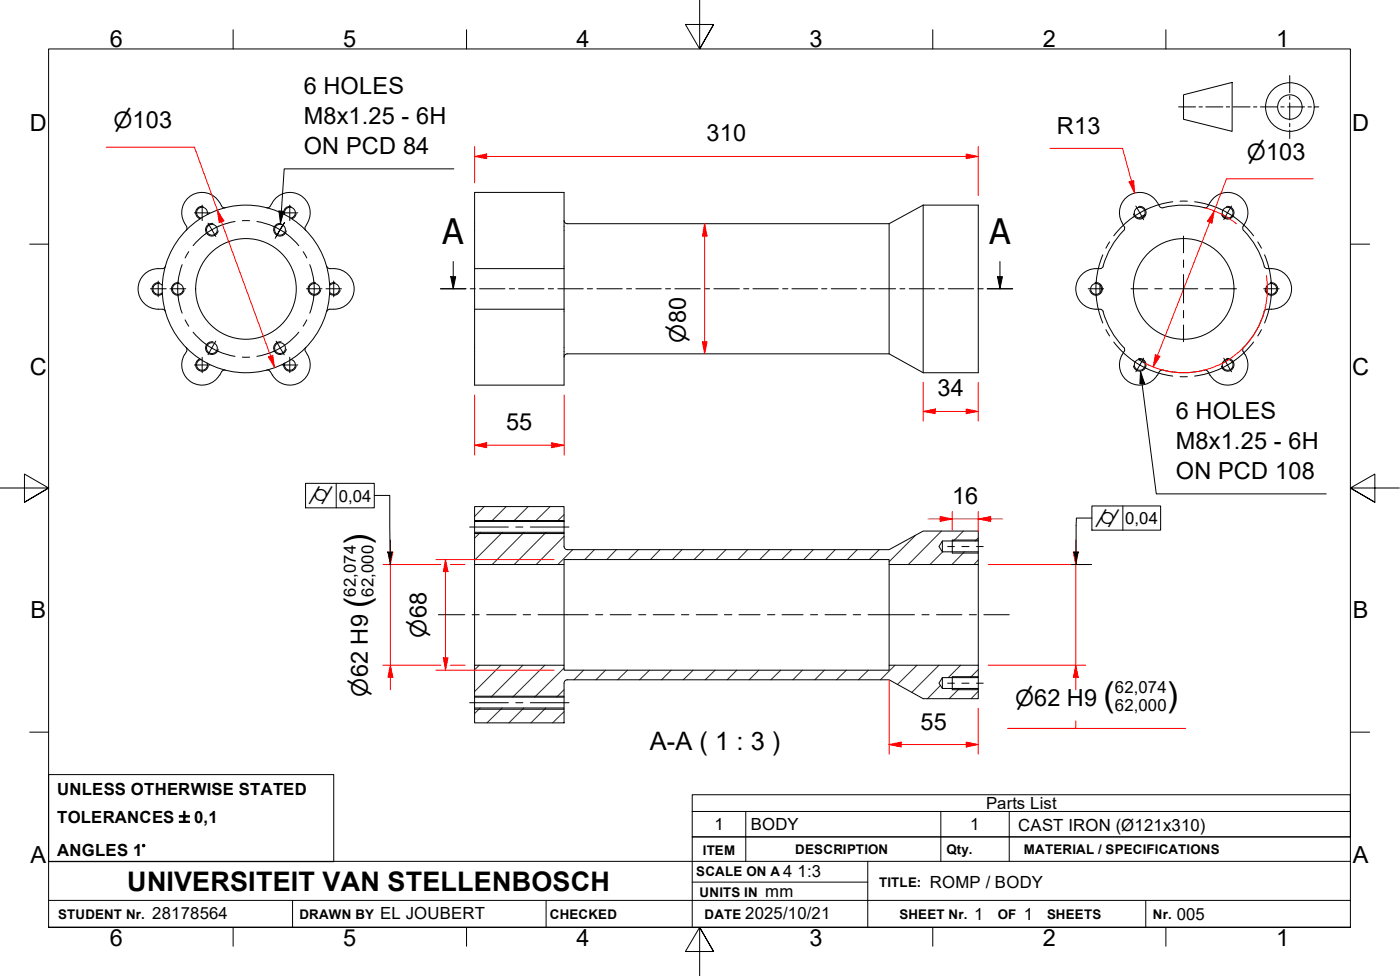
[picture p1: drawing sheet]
<svg xmlns="http://www.w3.org/2000/svg" width="287mm" height="200mm" viewBox="0 0 287 200" stroke-linecap="round" stroke-linejoin="round" font-family="sans-serif">
<!-- layer: Hatch -->
<g fill="none" stroke="#1e1e47" stroke-width=".21">
<path d="M98.6 109.1l-1.3 1.2M99.3 103.8l-2 2.1M103.1 109.1l-5.8 5.7M103.8 103.8l-3 3.1M107.5 109.1l-6.5 6.6M108.3 103.8l-3 3.1M112 109.1l-6.5 6.6M112.8 103.8l-3.1 3.1M115.7 109.9l-5.7 5.8M115.7 105.5l-1.5 1.4M117.5 112.6l-3.1 3.1M121.9 112.6l-1.9 2.1"/>
<path d="M126.4 112.6l-1.9 2.1M130.9 112.6l-2 2.1M135.4 112.6l-2 2.1M139.9 112.6l-2 2.1M144.4 112.6l-2 2.1M148.9 112.6l-2 2.1M153.4 112.6l-2 2.1M157.9 112.6l-2.1 2.1M162.4 112.6l-2.1 2.1M166.8 112.6l-2 2.1M171.3 112.6l-1.9 2.1M175.8 112.6l-2 2.1"/>
<path d="M180.3 112.6l-2 2.1M187.8 109.7l-5.4 5.4M193.1 108.8l-6.8 6.9M193.4 113.1l-2.6 2.6M197.6 108.8l-2 2.1M197.8 113.1l-2.5 2.6M200.7 114.7l-.9 1M200.7 110.2l-.7 .7M98.3 136.3l-1 1M102.7 136.3l-5.4 5.4M107.3 136.3l-6.6 6.6M111.8 136.3l-6.6 6.6"/>
<path d="M115.7 136.9l-6 6M119.7 137.4l-2 1.9M124.2 137.4l-2 1.9M128.7 137.4l-2 1.9M133.2 137.4l-2 1.9M137.7 137.4l-2 1.9M142.2 137.4l-2.1 1.9M146.7 137.4l-2 1.9M151.1 137.4l-1.9 1.9M155.6 137.4l-1.9 1.9M160.1 137.4l-2 1.9M164.6 137.4l-2 1.9"/>
<path d="M169.1 137.4l-2 1.9M173.6 137.4l-2 1.9M178.1 137.4l-2 1.9M183.6 136.3l-3 3M188.1 136.3l-4 4M192.6 136.3l-5.6 5.6M197 136.3l-2.5 2.6M200.7 137.2l-1.7 1.7M98.5 145.1l-1.2 1.1M103 145.1l-3.1 3M107.4 145.1l-3 3M112 145.1l-3.1 3"/>
<path d="M115.7 141.4l-1.5 1.5M115.7 145.9l-2.4 2.2M192.9 140.5l-2.7 2.7M196.8 141.1l-2.1 2.1M200.7 141.7l-1.5 1.5"/>
</g>
<!-- layer: Visible Edges(ISO) -->
<g fill="none" stroke="#000" stroke-width=".21">
<path d="M97.3 39.4h18.4v39.5h-18.4zM33.3 55.1a4.2 4.2 0 0 0-5 4.1 4.2 4.2 0 0 0 5 4.2M33.3 58.5a1.11 1.11 0 0 0-1.6-.1 1.11 1.11 0 0 0 0 1.6 1.11 1.11 0 0 0 1.6-.1M33.9 54.6l-.1 .2-.5 .3M37.8 45.7l.5 .7M38.3 46.4l.1 .3-.2 .5M42.5 44a1.11 1.11 0 0 0-.7-1.5 1.11 1.11 0 0 0-1.4 .8 1.11 1.11 0 0 0 .8 1.4M45 41.5a4.2 4.2 0 0 0-5.6-1.5 4.2 4.2 0 0 0-1.6 5.7M45.1 41.5l.4 .7M45.5 42.3l.4 .3h.3M55.4 42.3l-.2 .2-.5 .1M55.9 41.5a4.2 4.2 0 0 1 5.6-1.5 4.2 4.2 0 0 1 1.6 5.7"/>
<path d="M55.9 41.5l-.5 .7M58.4 44a1.11 1.11 0 0 1 .7-1.5 1.11 1.11 0 0 1 1.4 .8 1.11 1.11 0 0 1-.8 1.4M62.6 46.4v.6l.1 .2M63.1 45.7l-.4 .7M67 54.6l.4 .4 1.1 .1M67.6 58.5a1.11 1.11 0 0 1 1.6-.1 1.11 1.11 0 0 1 0 1.6 1.11 1.11 0 0 1-1.6-.1M68.5 55.1a4.2 4.2 0 0 1 4.1 4.1 4.2 4.2 0 0 1-4.1 4.2M97.3 55.1h18.4M115.7 45.2a.67 .67 0 0 0 .7 .6h66M182.4 45.8v26.7M189.4 42h11.3v34.4h-11.3M189.4 42v34.4"/>
<path d="M189.4 42l-7 3.8M225.6 58.5v1.4M226.3 54.6l-.4 .4a4.7 4.7 0 0 0-5 2.8 4.2 4.2 0 0 0 4.7 5.6h.3l.4 .5M230.2 45.7l.4 .7M230.6 46.4l.1 .6a18 18 0 0 0-4.4 7.6M234.8 44l-1.2 .7M237.4 41.5a4.2 4.2 0 0 0-5.7-1.5 4.2 4.2 0 0 0-1.5 5.7M237.4 41.5l.4 .7M237.8 42.3l.5 .3h.3M238.6 42.6a17.2 17.2 0 0 1 8.4 0M247.8 42.3l-.2 .2-.6 .1M248.2 41.5l-.4 .7"/>
<path d="M248.2 41.5a4.2 4.2 0 0 1 5.7-1.5 4.2 4.2 0 0 1 1.5 5.7M250.8 44l1.2 .7M255 46.4l-.1 .6 .2 .2M255.1 47.2a17.7 17.7 0 0 1 4.3 7.6l.5 .3M255.4 45.7l-.4 .7M260 58.5v1.4M260 55.1h.8M260.8 55.1a4.2 4.2 0 0 1 4.1 4.1 4.2 4.2 0 0 1-4.1 4.2M33.3 63.4h.3l.3 .5M38.2 71.2l.1 .2v.6M38.3 72a4.2 4.2 0 0 0 .7 6.1 4.2 4.2 0 0 0 6-1.2M41.2 73.7a1.11 1.11 0 0 0-.8 1.3 1.11 1.11 0 0 0 1.4 .8 1.11 1.11 0 0 0 .7-1.4"/>
<path d="M46.2 75.8l-.5 .1-.6 1M54.7 75.8l.5 .1 .7 1M59.7 73.7a1.11 1.11 0 0 1 .8 1.3 1.11 1.11 0 0 1-1.4 .8 1.11 1.11 0 0 1-.7-1.4M62.7 72a4.2 4.2 0 0 1-.8 6.1 4.2 4.2 0 0 1-6-1.2M62.7 71.2l-.1 .5v.3M68.5 63.4h-1.1l-.4 .5M97.3 63.4h18.4M182.4 72.5h-66a.67 .67 0 0 0-.7 .7M182.4 72.5l7 3.9M226.3 63.9a17.2 17.2 0 0 0 4.2 7.3M230.5 71.2l.2 .2-.1 .6M230.6 72a4.2 4.2 0 0 0 .7 6.1 4.2 4.2 0 0 0 6.1-1.2"/>
<path d="M233.6 73.7l1.2 .7M238.6 75.9a17.9 17.9 0 0 0 8.7-.1l.5 .4M238.6 75.8l-.6 .1-.6 1M247.8 76.1l.4 .8M252 73.7l-1.2 .7M255.1 71.2l-.2 .5 .1 .3a4.2 4.2 0 0 1-.7 6.1 4.2 4.2 0 0 1-6.1-1.2M259.3 63.9a17.2 17.2 0 0 1-4.2 7.3M259.9 63.4l-.5 .2-.1 .3M260 63.4h.8M97.3 109.1h18.4v2.9a.67 .67 0 0 0 .6 .6h66.1l7-3.8h11.3v2.1h-7.4l-.7 1.1 .7 1.1h7.4v2.6h-18.3v-1h-66.7v1h-18.4zM97.3 103.8h18.4v3.1h-18.4zM97.3 106.9v2.2"/>
<path d="M97.3 115.7v20.6M115.7 106.9v2.2M115.7 115.7v20.6M182.4 115.7v20.6M193.3 110.9v2.2M195.3 110.7v2.6M200.7 110.9v2.2M200.7 115.7v20.6M115.7 140a.67 .67 0 0 1 .6-.7h66.1l7 3.9h11.3v-2.1h-7.4l-.7-1.1 .7-1.1h7.4v-2.6h-18.3v1.1h-66.7v-1.1h-18.4v6.6h18.4v-2.9M193.3 138.9v2.2M195.3 138.7v2.7M200.7 138.9v2.2"/>
<path d="M97.3 145.1h18.4v3h-18.4zM97.3 142.9v2.2M115.7 142.9v2.2"/>
<circle cx="36.5" cy="59.2" r="1.11"/>
<circle cx="43.5" cy="47.1" r="1.11"/>
<circle cx="50.5" cy="59.2" r="10.3"/>
<circle cx="50.5" cy="59.2" r="17.2"/>
<circle cx="57.4" cy="47.1" r="1.11"/>
<circle cx="64.5" cy="59.2" r="1.11"/>
<circle cx="224.8" cy="59.2" r="1.11"/>
<circle cx="233.8" cy="43.6" r="1.11"/>
<circle cx="242.8" cy="59.2" r="10.3"/>
<circle cx="251.8" cy="43.6" r="1.11"/>
<circle cx="260.8" cy="59.2" r="1.11"/>
<circle cx="43.5" cy="71.3" r="1.11"/>
<circle cx="57.4" cy="71.3" r="1.11"/>
<circle cx="233.8" cy="74.8" r="1.11"/>
<circle cx="251.8" cy="74.8" r="1.11"/>
</g>
<!-- layer: Threads(ISO) -->
<g fill="none" stroke="#000" stroke-width=".21">
<path d="M32.7 57.9a1.3 1.3 0 0 0-1.5 1.7 1.3 1.3 0 0 0 2.1 .6M36.7 57.9a1.3 1.3 0 0 0-1.5 1.1 1.3 1.3 0 0 0 1.1 1.5 1.3 1.3 0 0 0 1.5-1.1M41.7 42.3a1.3 1.3 0 0 0-1.5 1 1.3 1.3 0 0 0 .8 1.5M42.7 43.8h.1M43.7 45.8a1.3 1.3 0 0 0-1.5 1.1 1.3 1.3 0 0 0 1 1.5 1.3 1.3 0 0 0 1.5-1.1M57.7 45.8a1.3 1.3 0 0 0-1.5 1.1 1.3 1.3 0 0 0 1 1.5 1.3 1.3 0 0 0 1.5-1.1M59.7 42.3a1.3 1.3 0 0 0-1.5 1.5M60.7 43.8a1.3 1.3 0 0 1-.8 1M64.7 57.9a1.3 1.3 0 0 0-1.5 1.1 1.3 1.3 0 0 0 1.1 1.5 1.3 1.3 0 0 0 1.5-1.1M68.7 57.9l-.6 .1-.5 .2M69.8 59.4a1.3 1.3 0 0 1-2.2 .8M224.6 57.9a1.3 1.3 0 0 1 1.5 1.1 1.3 1.3 0 0 1-1.1 1.5 1.3 1.3 0 0 1-1.5-1.1"/>
<path d="M233.5 42.3a1.3 1.3 0 0 1 1.6 1.1 1.3 1.3 0 0 1-1.1 1.5 1.3 1.3 0 0 1-1.5-1.1M251.6 42.3a1.3 1.3 0 0 1 1.5 1.1 1.3 1.3 0 0 1-1.1 1.5 1.3 1.3 0 0 1-1.5-1.1M260.5 57.9a1.3 1.3 0 0 1 1.5 1.1 1.3 1.3 0 0 1-1 1.5 1.3 1.3 0 0 1-1.5-1.1M41 73.5a1.3 1.3 0 0 0-.4 2.3 1.3 1.3 0 0 0 2.1-.8M43.7 70.1a1.3 1.3 0 0 0-1.5 1 1.3 1.3 0 0 0 1 1.5 1.3 1.3 0 0 0 1.5-1M57.7 70.1a1.3 1.3 0 0 0-1.5 1 1.3 1.3 0 0 0 1 1.5 1.3 1.3 0 0 0 1.5-1M58.2 74.5a1.3 1.3 0 0 0 1 1.6 1.3 1.3 0 0 0 1.5-1.1M233.5 73.5a1.3 1.3 0 0 1 1.6 1 1.3 1.3 0 0 1-1.1 1.6 1.3 1.3 0 0 1-1.5-1.1M251.6 73.5a1.3 1.3 0 0 1 1.5 1 1.3 1.3 0 0 1-1.1 1.6 1.3 1.3 0 0 1-1.5-1.1M97.3 109.3h18.4M97.3 106.7h18.4M195.3 110.7h5.4"/>
<path d="M195.3 113.3h5.4M195.3 138.7h5.4M97.3 142.7h18.4M97.3 145.4h18.4M195.3 141.4h5.4"/>
</g>
<!-- layer: Section View Lines(ISO) -->
<g fill="none" stroke="#000" stroke-width=".21">
<path d="M90.4 59.2h5.2M92.5 56.7h1l-.5 2.5zM93 53.6v5.6M96.5 59.2h1M98.4 59.2h5.2M104.5 59.2h1M106.4 59.2h5.2M112.5 59.2h1M114.4 59.2h5.2M120.5 59.2h1M122.4 59.2h5.2M128.5 59.2h1"/>
<path d="M130.4 59.2h5.2M136.5 59.2h1M138.4 59.2h5.2M144.5 59.2h1M146.4 59.2h5.2M152.5 59.2h1.1M154.4 59.2h5.2M160.5 59.2h1.1M162.4 59.2h5.3M168.5 59.2h1.1M170.5 59.2h5.2M176.6 59.2h1"/>
<path d="M178.5 59.2h5.2M184.6 59.2h1M186.5 59.2h5.2M192.6 59.2h1M194.5 59.2h5.2M200.6 59.2h1.1M202.5 59.2h5.2M204.6 56.7h1l-.5 2.5zM205.1 53.6v5.6"/>
</g>
<path d="M92.5 56.7h1l-.5 2.5zM204.6 56.7h1l-.5 2.5z" fill="#000"/>
<!-- layer: Symbols(ISO) -->
<path d="M142 166.3v-3.4h135v3.4M142 166.3v5.2h135v-5.2M142 166.3h135M153 166.3v5.2M193 166.3v5.2M207 166.3v5.2" fill="none" stroke="#000" stroke-width=".21"/>
<!-- layer: Border_0 -->
<g fill="none" stroke="#000" stroke-width=".21">
<path d="M47.8 6.1v3.9M95.7 6.1v3.9M143.5 0v10l-2.9-5h5.8l-2.9 5 2.9-5M191.3 6.1v3.9M239.1 6.1v3.9M6.1 50h3.9M277 50h3.9M0 100h10l-5-2.8v5.7l5-2.9-5 2.9M287 100h-10l5-2.8v5.7l-5-2.9 5 2.9M6.1 150.1h3.9M277 150.1h3.9M10 190.1v-180.1h267v180.1h-267h267"/>
<path d="M47.8 190.1v3.8M95.7 190.1v3.8M146.4 195l-2.9-4.9 2.9 4.9h-5.8l2.9-4.9v9.9M191.3 190.1v3.8M239.1 190.1v3.8"/>
</g>
<!-- layer: Sketch Geometry(ISO) -->
<g fill="none" stroke="#000" stroke-width=".21">
<path d="M242.8 19.4l9.9-2.5v10l-9.9-2.5zM264.5 15.5v3.5M264.5 19.7v.7M241.7 21.9h3.5M245.9 21.9h.7M247.3 21.9h3.5M251.5 21.9h.7M252.9 21.9h3.5M257.1 21.9h.7M258.5 21.9h3.5M262.7 21.9h.7M264.1 21.9h3.5"/>
<path d="M264.5 21.1v3.5M264.5 25.3v.7M264.5 26.7v1.7M268.3 21.9h.7M269.7 21.9h.8M10 158.7h58.5v17.9h-58.5zM10 176.5h267M153 171.5v5M178 176.5v13.6M193 171.5v5M207 171.5v5M277 171.5h-135v18.6"/>
<path d="M10 190.1h267M10 184.5h267M60 184.5v5.6M112 184.5v5.6M142 180.8h36M235 184.5v5.6"/>
<circle cx="264.6" cy="21.9" r="5"/>
<circle cx="264.6" cy="21.9" r="2.51"/>
</g>
<!-- layer: Dimensions(ISO) -->
<path d="M97.3 32.1h2.5" fill="none" stroke="#f00" stroke-width=".21"/>
<path d="M97.3 32.1l2.5-.5v.9z" fill="#f00"/>
<path d="M97.3 32.1l2.5-.5v.9zM198.2 32.1h2.5" fill="none" stroke="#f00" stroke-width=".21"/>
<path d="M198.2 31.6l2.5 .5-2.5 .4z" fill="#f00"/>
<path d="M97.3 30v7.5M99.8 32.1h98.4M198.2 31.6l2.5 .5-2.5 .4zM200.7 30v10.1M189.4 84.3h2.4" fill="none" stroke="#f00" stroke-width=".21"/>
<path d="M189.4 84.3l2.4-.5v1z" fill="#f00"/>
<path d="M189.4 84.3l2.4-.5v1zM198.2 84.3h2.5" fill="none" stroke="#f00" stroke-width=".21"/>
<path d="M198.2 83.8l2.5 .5-2.5 .5z" fill="#f00"/>
<path d="M44.6 43.1l.8 2.3M189.4 78.4v7.9M200.7 78.4v7.9M191.8 84.3h6.4M198.2 83.8l2.5 .5-2.5 .5z" fill="none" stroke="#f00" stroke-width=".21"/>
<!-- layer: Center Mark(ISO) -->
<path d="M34.9 59.2h3.2M42.7 45.7l1.6 2.8M56.6 48.5l.9-1.4-1 1.7M58.4 45.6l-.9 1.5 .8-1.4M62.9 59.2h3.1M44.3 69.9l-1.6 2.8M56.6 69.9l1.7 2.8" fill="none" stroke="#000" stroke-width=".21"/>
<!-- layer: Centerline(ISO) -->
<path d="M37.4 54.2a14 14 0 0 0 0 10M38.7 51.6l-.7 1.3M48.2 45.4a14 14 0 0 0-8.6 5M49.7 45.2h1.5M52.7 45.4a14 14 0 0 1 8.6 5M62.2 51.6l.7 1.3M63.5 54.2a14 14 0 0 1 0 10M38 65.6l.7 1.3M39.6 68.1a14 14 0 0 0 8.6 4.9M49.7 73.2h1.5M61.3 68.1a14 14 0 0 1-8.6 4.9M62.9 65.6l-.7 1.3" fill="none" stroke="#000" stroke-width=".21"/>
<!-- layer: Dimensions(ISO) -->
<path d="M44.6 43.1l1.3 2.2-.9 .3z" fill="#f00"/>
<path d="M44.6 43.1l1.3 2.2-.9 .3zM55.5 73l.8 2.3" fill="none" stroke="#f00" stroke-width=".21"/>
<path d="M55.1 73.2l.8-.4 .4 2.5z" fill="#f00"/>
<path d="M21.8 30.2h18.1l4.7 12.9M232.1 37.1l.6 2.5M45.4 45.4l10.1 27.6M55.1 73.2l.8-.4 .4 2.5z" fill="none" stroke="#f00" stroke-width=".21"/>
<!-- layer: Symbols(ISO) -->
<path d="M93.1 34.6h-34.8l-.8 11.1M57.2 43.2l1 .1-.7 2.4z" fill="none" stroke="#000" stroke-width=".21"/>
<path d="M57.2 43.2l1 .1-.7 2.4z" fill="#000"/>
<!-- layer: Dimensions(ISO) -->
<path d="M231.6 37.3l.9-.3 .2 2.6z" fill="#f00"/>
<path d="M215.3 30.4h15l1.8 6.7M231.6 37.3l.9-.3 .2 2.6zM144.5 45.8v2.6" fill="none" stroke="#f00" stroke-width=".21"/>
<path d="M144.5 45.8l.5 2.6h-.9z" fill="#f00"/>
<path d="M144.5 45.8l.5 2.6h-.9zM144.5 70v2.5" fill="none" stroke="#f00" stroke-width=".21"/>
<path d="M144.1 70h.9l-.5 2.5z" fill="#f00"/>
<path d="M144.5 48.4v21.6M144.1 70h.9l-.5 2.5zM113.2 91.2h2.5" fill="none" stroke="#f00" stroke-width=".21"/>
<path d="M113.2 90.7l2.5 .5-2.5 .6z" fill="#f00"/>
<path d="M97.3 91.2h2.5M113.2 90.7l2.5 .5-2.5 .6z" fill="none" stroke="#f00" stroke-width=".21"/>
<path d="M97.3 91.2l2.5-.5v1.1z" fill="#f00"/>
<path d="M97.3 91.2l2.5-.5v1.1zM97.3 81v12.3M99.8 91.2h13.4M115.7 81v12.3M91.4 114.7v2.5" fill="none" stroke="#f00" stroke-width=".21"/>
<path d="M91.4 114.7l.5 2.5h-1z" fill="#f00"/>
<path d="M91.4 114.7l.5 2.5h-1zM91.4 134.8v2.6" fill="none" stroke="#f00" stroke-width=".21"/>
<path d="M90.9 134.8h1l-.5 2.6z" fill="#f00"/>
<path d="M89.4 114.7h24.3M91.4 117.2v17.6M192.8 106.4h2.5M89.4 137.4h24.3M90.9 134.8h1l-.5 2.6z" fill="none" stroke="#f00" stroke-width=".21"/>
<path d="M192.8 105.9l2.5 .5-2.5 .5z" fill="#f00"/>
<path d="M192.8 105.9l2.5 .5-2.5 .5zM200.7 106.4h2.5" fill="none" stroke="#f00" stroke-width=".21"/>
<path d="M200.7 106.4l2.5-.5v1z" fill="#f00"/>
<path d="M190.4 106.4h2.4M195.3 106.4h5.4M195.3 104.8v3.8M200.7 106.4l2.5-.5v1zM200.7 104.8v4.1M203.2 106.4h2.5M182.4 152.6h2.4" fill="none" stroke="#f00" stroke-width=".21"/>
<path d="M182.4 152.6l2.4-.5v1z" fill="#f00"/>
<path d="M182.4 152.6l2.4-.5v1zM198.2 152.6h2.5" fill="none" stroke="#f00" stroke-width=".21"/>
<path d="M198.2 152.1l2.5 .5-2.5 .5z" fill="#f00"/>
<path d="M220.7 113.2v2.5M182.4 139.3v15.3M184.8 152.6h13.4M198.2 152.1l2.5 .5-2.5 .5zM200.7 145.2v9.4" fill="none" stroke="#f00" stroke-width=".21"/>
<path d="M220.2 113.2h1l-.5 2.5z" fill="#f00"/>
<path d="M220.2 113.2h1l-.5 2.5zM220.7 136.3v2.5" fill="none" stroke="#f00" stroke-width=".21"/>
<path d="M220.7 136.3l.5 2.5h-1z" fill="#f00"/>
<path d="M249 43.2l-.8 2.3M202.7 115.7h20M220.7 110.7v2.5M220.7 115.7v20.6M202.7 136.3h20M220.7 136.3l.5 2.5h-1zM220.7 138.8v2.6M220.7 147.8v1.5h-13.9h36.4" fill="none" stroke="#f00" stroke-width=".21"/>
<!-- layer: Center Mark(ISO) -->
<path d="M223.2 59.2h3.2M233 42.2l1.6 2.8M252.6 42.2l-1.6 2.8M259.2 59.2h3.2M234.6 73.4l-1.6 2.8M251 73.4l1.6 2.8" fill="none" stroke="#000" stroke-width=".21"/>
<!-- layer: Centerline(ISO) -->
<path d="M226.2 52.2a18 18 0 0 0 0 14M227.6 49.6l-.8 1.3M240.5 41.4a18 18 0 0 0-12.1 6.9M242 41.2h1.5M245 41.4a18 18 0 0 1 12.1 6.9M258 49.6l.7 1.3M259.4 52.2a18 18 0 0 1 0 14M226.8 67.6l.8 1.3M228.4 70.1a18 18 0 0 0 12.1 7M242 77.2h1.5M257.1 70.1a18 18 0 0 1-12.1 7M258.7 67.6l-.7 1.3" fill="none" stroke="#000" stroke-width=".21"/>
<!-- layer: Dimensions(ISO) -->
<path d="M249 43.2l-.4 2.5-1-.4z" fill="#f00"/>
<path d="M249 43.2l-.4 2.5-1-.4zM237.4 72.8l-.9 2.4" fill="none" stroke="#f00" stroke-width=".21"/>
<path d="M237 72.7l.9 .3-1.4 2.2z" fill="#f00"/>
<path d="M269.4 36.6h-17.8l-2.6 6.6M247.2 42.6l1.8 .6 2.3 1.1M248.2 45.5l-10.8 27.3M251.5 44.4l2.1 1.5M259.8 56.5l.2 2.6M260 59.3a17.2 17.2 0 0 1-8.5 14.7M237 72.7l.9 .3-1.4 2.2zM251.3 74.1a17.2 17.2 0 0 1-16.6 .3M80.1 113.2v2.5" fill="none" stroke="#f00" stroke-width=".21"/>
<!-- layer: Symbols(ISO) -->
<path d="M233.9 76.1l.9 2.4-1 .2zM233.9 76.1l3.3 25.1h34.8" fill="none" stroke="#000" stroke-width=".21"/>
<path d="M233.9 76.1l.9 2.4-1 .2z" fill="#000"/>
<!-- layer: Dimensions(ISO) -->
<path d="M79.6 113.2h1l-.5 2.5z" fill="#f00"/>
<path d="M79.6 113.2h1l-.5 2.5zM80.1 136.3v2.5" fill="none" stroke="#f00" stroke-width=".21"/>
<path d="M80.1 136.3l.5 2.5h-1z" fill="#f00"/>
<path d="M78.5 115.7h11.9M80.1 110.7v2.5M80.1 115.7v20.6M92.4 115.7h3M78.5 136.3h11.9M80.1 136.3l.5 2.5h-1zM80.1 138.8v2.6M92.4 136.3h3" fill="none" stroke="#f00" stroke-width=".21"/>
<!-- layer: Centerline(ISO) -->
<g fill="none" stroke="#000" stroke-width=".21">
<path d="M96.3 108h8M105.8 108h1.5M108.8 108h7.9M194.4 112h1.4M197.3 112h1.5M200.3 112h1.4M89.9 126h5.4M96.8 126h1.5M99.8 126h6.1M107.3 126h1.5M110.4 126h10.2M122.2 126h1.4"/>
<path d="M125.2 126h4.3M131 126h1.5M134 126h4.3M139.8 126h1.5M142.8 126h4.3M148.6 126h1.5M151.6 126h4.3M157.4 126h1.5M160.4 126h4.3M166.2 126h1.5M169.2 126h4.3M175 126h1.5"/>
<path d="M178.1 126h9.5M189.1 126h1.5M192.1 126h5.2M198.8 126h1.5M201.8 126h5.2M96.3 144h8M105.8 144h1.5M108.8 144h7.9M194.4 140h1.4M197.3 140h1.5M200.3 140h1.4"/>
</g>
<!-- layer: Center Mark(ISO) -->
<g fill="none" stroke="#000" stroke-width=".21">
<path d="M30.9 59.2h3.2M32.4 57.6v3.2M39.9 43.6h3.2M41.5 42v3.2M57.8 43.6h3.3M59.4 42v3.2M66.9 59.2h3.1M68.5 57.6v3.2M232 59.2h3.4M236.9 59.2h1.5M239.9 59.2h5.8M242.8 48.4v3.4"/>
<path d="M242.8 53.3v1.5M242.8 56.3v5.8M247.2 59.2h1.5M250.2 59.2h3.4M39.9 74.8h3.2M41.5 73.2v3.2M57.8 74.8h3.3M59.4 73.2v3.2M242.8 63.6v1.6M242.8 66.6v3.4"/>
</g>
<!-- layer: Symbols(ISO) -->
<path d="M79.5 113.2h1l-.5 2.5zM220.2 113.2h1l-.5 2.5z" fill="#000"/>
<path d="M62.7 99.1h14.1v5h-14.1zM69 99.1v5M76.8 101.5h3.1l.1 11.8M79.5 113.3v-.1h1v.1M80.1 115.6l-.1 .1M219.7 115.7h4.2M220.3 113.3l-.1-.1h1v.1M220.8 115.6l-.1 .1M224 106.2h-3.2l-.1 7.1M224 103.7h14.1v4.9h-14.1zM230.3 103.7v4.9" fill="none" stroke="#000" stroke-width=".21"/>
<g font-size="7.2">
<text x="90.7" y="50">A</text>
<text x="202.9" y="50">A</text>
</g>
<g font-size="6.9">
<text x="75.6" y="111.6" transform="rotate(-90 75.6 111.6)">)</text>
<text x="75.6" y="124.6" transform="rotate(-90 75.6 124.6)">(</text>
<text x="226.3" y="144.7">(</text>
<text x="239.3" y="144.7">)</text>
</g>
<text font-size="5.5" x="26.1" y="182.6">UNIVERSITEIT VAN STELLENBOSCH</text>
<text font-size="5.2" x="133.3" y="153.7">A-A ( 1 : 3 )</text>
<g font-size="4.8">
<text x="22.5" y="9.7">6</text>
<text x="70.4" y="9.7">5</text>
<text x="118.2" y="9.7">4</text>
<text x="166.1" y="9.7">3</text>
<text x="213.9" y="9.7">2</text>
<text x="261.7" y="9.7">1</text>
<text x="62.3" y="19.2">6 HOLES</text>
<text x="6.1" y="26.8">D</text>
<text x="62.3" y="25.4">M8x1.25 - 6H</text>
<text x="144.9" y="29">310</text>
<text x="216.8" y="27.4">R13</text>
<text x="277.4" y="26.8">D</text>
<text x="62.3" y="31.5">ON PCD 84</text>
<text x="6.1" y="76.8">C</text>
<text x="277.4" y="76.8">C</text>
<text x="192.3" y="81.2">34</text>
<text x="103.8" y="88.2">55</text>
<text x="241.2" y="85.9">6 HOLES</text>
<text x="241.2" y="92">M8x1.25 - 6H</text>
<text x="241.2" y="98.1">ON PCD 108</text>
<text x="195.3" y="103.3">16</text>
<text x="6.2" y="126.7">B</text>
<text x="277.5" y="126.7">B</text>
<text x="188.8" y="149.5">55</text>
<text x="6.2" y="176.8">A</text>
<text x="277.5" y="176.8">A</text>
<text x="22.5" y="193.9">6</text>
<text x="70.4" y="193.9">5</text>
<text x="118.2" y="193.9">4</text>
<text x="166.1" y="193.9">3</text>
<text x="213.9" y="193.9">2</text>
<text x="261.7" y="193.9">1</text>
</g>
<g font-size="4.6">
<text x="23.3" y="26.3">⌀103</text>
<text x="255.8" y="32.8">⌀103</text>
<text x="140.7" y="70.2" transform="rotate(-90 140.7 70.2)">⌀80</text>
<text x="87.5" y="130.7" transform="rotate(-90 87.5 130.7)">⌀68</text>
<text x="75.4" y="142.7" transform="rotate(-90 75.4 142.7)">⌀62 H9</text>
<text x="208.2" y="144.7">⌀62 H9</text>
</g>
<g font-size="3.4">
<text x="69.5" y="102.8">0,04</text>
<text x="230.8" y="107.4">0,04</text>
<text x="73" y="122.3" transform="rotate(-90 73 122.3)">62,074</text>
<text x="76.6" y="122.3" transform="rotate(-90 76.6 122.3)">62,000</text>
<text x="228.7" y="142.1">62,074</text>
<text x="228.7" y="145.7">62,000</text>
<text x="11.7" y="162.9">UNLESS OTHERWISE STATED</text>
<text x="202.2" y="165.8">Parts List</text>
<text x="11.7" y="168.7">TOLERANCES ±0,1</text>
<text x="146.6" y="170.2">1</text>
<text x="154" y="170.2">BODY</text>
<text x="199" y="170.2">1</text>
<text x="208.9" y="170.2">CAST IRON (Ø121x310)</text>
<text x="11.7" y="175.5">ANGLES 1°</text>
<text x="160.7" y="179.8">4</text>
<text x="163.6" y="179.8">1:3</text>
<text x="157" y="183.8">mm</text>
<text x="190.7" y="182">ROMP / BODY</text>
<text x="31.2" y="188.4">28178564</text>
<text x="78" y="188.3">EL JOUBERT</text>
<text x="152.8" y="188.4">2025/10/21</text>
<text x="199.8" y="188.5">1</text>
<text x="210" y="188.5">1</text>
<text x="241.4" y="188.5">005</text>
</g>
<g font-size="3.2">
<text x="63.1" y="103.4">⌭</text>
<text x="224.5" y="107.9">⌭</text>
</g>
<g font-size="2.7">
<text x="142.8" y="179.6">SCALE ON A</text>
<text x="144.1" y="175.1">ITEM</text>
<text x="163.1" y="175.1">DESCRIPTION</text>
<text x="194.1" y="175">Qty.</text>
<text x="210" y="175">MATERIAL / SPECIFICATIONS</text>
<text x="143.5" y="183.8">UNITS IN</text>
<text x="180.3" y="181.9">TITLE:</text>
<text x="11.9" y="188.4">STUDENT Nr.</text>
<text x="61.4" y="188.3">DRAWN BY</text>
<text x="112.8" y="188.3">CHECKED</text>
<text x="144.5" y="188.3">DATE</text>
<text x="184.5" y="188.3">SHEET Nr.</text>
<text x="204.7" y="188.3">OF</text>
<text x="214.8" y="188.3">SHEETS</text>
<text x="236.5" y="188.3">Nr.</text>
</g>
</svg>
